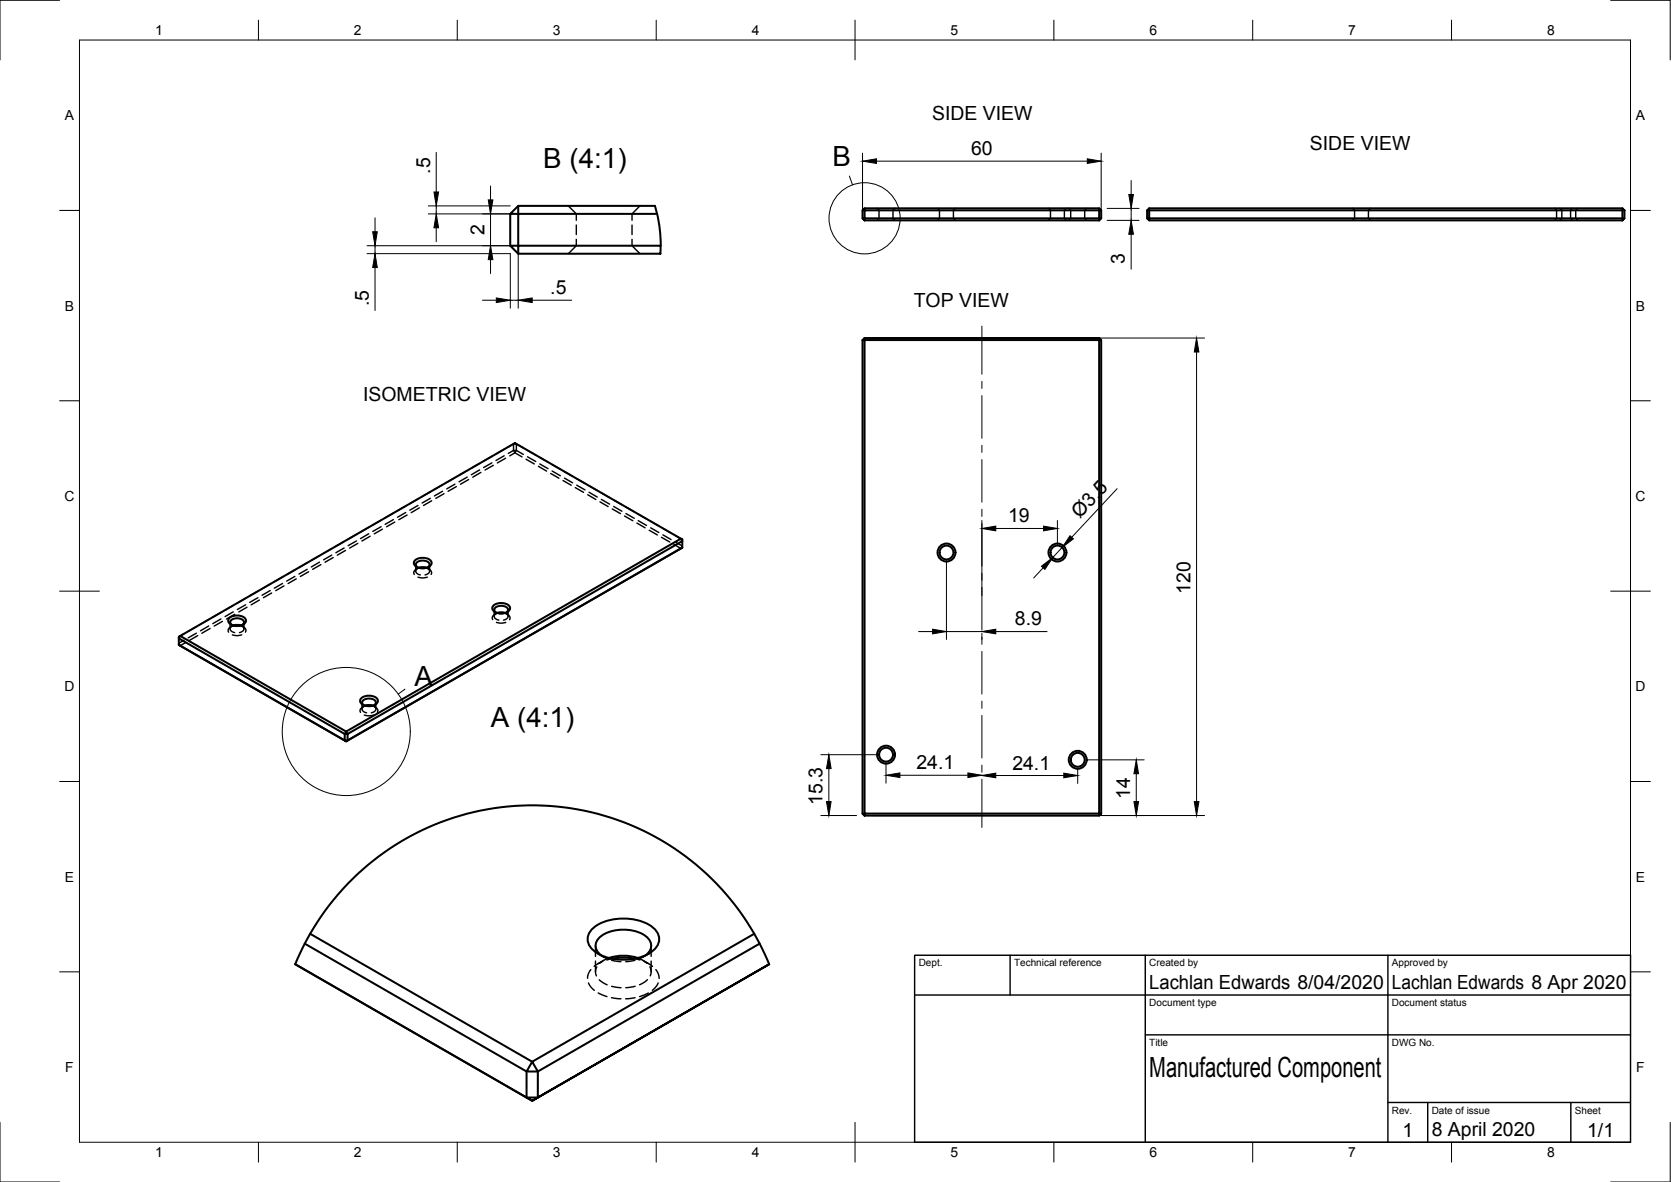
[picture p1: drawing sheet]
<svg xmlns="http://www.w3.org/2000/svg" width="420mm" height="297mm" viewBox="0 0 420 297" stroke-linecap="round" stroke-linejoin="round" font-family="sans-serif">
<!-- layer: Visible -->
<g fill="none" stroke="#000" stroke-width=".51">
<path d="M128.3 53.7v8.1M130.3 51.7l-2 2h2v-2h34.4l.5 2h-34.9v8.1h-2l2 2M165.2 53.7l.7 3.6 .2 4.4M216.9 54.9h.5v.5zM216.9 52.9l.5-.5v.5zM216.9 52.9v2M217.4 52.9h59v2h-59zM217.4 55.4h59M217.4 52.4h59M276.4 54.9h.5l-.5 .5zM276.4 52.4l.5 .5h-.5zM276.9 52.9v2"/>
<path d="M288.4 52.9l.5-.5v.5zM288.4 52.9v2M288.9 52.9h119v2h-119.5l.5 .5zM288.9 55.4h119M288.9 52.4h119M407.9 54.9h.6l-.6 .5zM407.9 52.4l.6 .5h-.6zM408.5 52.9v2M130.3 61.8h35.8v2h-35.8zM216.9 85.5h.5v-.6l-.5 .6v119M217.4 85.5h59v119h-59zM217.4 84.9h59"/>
<path d="M276.4 84.9l.5 .6h-.5zM276.9 85.5v119M171.2 135.4l.4 .2v.4zM171.6 137.6l-84.6 48.7-42-24.2M171.6 137.6l-84.2 48.5v-1.6M171.6 137.6v-1.6l-84.2 48.5M45.3 159.8l84.2-48.5 41.7 24.1-84.2 48.4zM57.7 155.3a3.1 3.1 0 0 1 4.1 .3 1.41 1.41 0 0 1-1.6 1.6l-.6 .1a1.99 1.99 0 0 1-2.2-1.3zM58.2 157a.86 .86 0 0 1-.2-1 .86 .86 0 0 1 .9-.5l1-.1a1.12 1.12 0 0 1 1.4 1.3l-.3 .3M58.7 157.2l1.1-.2 .7 .2M58.9 157.2h1.4M104.3 140.8a3.1 3.1 0 0 1 4.2 .3 1.41 1.41 0 0 1-1.6 1.6l-.6 .1a1.99 1.99 0 0 1-2.3-1.3z"/>
<path d="M104.9 142.5a.86 .86 0 0 1-.3-1 .86 .86 0 0 1 .9-.5l1-.1a1.12 1.12 0 0 1 1.4 1.3l-.2 .3M105.4 142.7l1.1-.2 .7 .2M105.6 142.7h1.4M124.1 152.2a3.1 3.1 0 0 1 4.1 .3 1.41 1.41 0 0 1-1.6 1.6h-.6a1.99 1.99 0 0 1-2.2-1.3zM124.6 153.8a.86 .86 0 0 1-.2-1 .86 .86 0 0 1 .9-.5l1-.1a1.12 1.12 0 0 1 1.4 1.4l-.3 .2M125.1 154l1.1-.1 .7 .1M125.3 154.1h1.4M45 160v.4l41.7 24.1v1.6l-41.7-24v-1.7l.3-.6zM90.8 175.5a3.1 3.1 0 0 1 4.2 .3 1.41 1.41 0 0 1-1.6 1.6h-.6a1.99 1.99 0 0 1-2.3-1.3zM91.4 177.2a.86 .86 0 0 1-.3-1.1 .86 .86 0 0 1 .9-.5h1a1.12 1.12 0 0 1 1.4 1.3l-.2 .3M91.9 177.3l1.1-.1 .7 .1M92.1 177.3h1.4"/>
<path d="M86.7 186.1h.7l-.4 .2zM87 183.8l.4 .7h-.7zM217.4 205v-.5h-.5l.5 .5h59M276.4 204.5h.5l-.5 .5zM76.6 237.1l55.8 32.2v6.5l-58.2-33.5M78 234.7a64.4 64.4 0 0 1 60.1-32.2 64.4 64.4 0 0 1 55.3 39.8M78 234.7l-2 3.7-1.8 3.9M78 234.7l55.8 32.1-1.4 2.5h2.8l-1.4-2.5 55.9-32.1M148.8 233.6a12.6 12.6 0 0 1 11.3-2.4 7.6 7.6 0 0 1 5.5 3.7 3.9 3.9 0 0 1-2.5 4.8 13.8 13.8 0 0 1-13.6-.6 3.5 3.5 0 0 1-.7-5.5zM191 237.1l-55.8 32.2v6.5h-2.8l1.4 .8-59.6-34.3M151.2 240.1a2.81 2.81 0 0 1 0-4.9 10.3 10.3 0 0 1 11.7 .5 2.71 2.71 0 0 1-.6 4.4M153.1 240.8a11.5 11.5 0 0 1 7.3 0"/>
<path d="M153.8 240.9a15.4 15.4 0 0 1 5.9 0M133.8 276.6l59.6-34.3z"/>
<circle cx="238" cy="138.8" r="2.25"/>
<circle cx="238" cy="138.8" r="1.75"/>
<circle cx="265.9" cy="138.8" r="2.25"/>
<circle cx="265.9" cy="138.8" r="1.75"/>
<circle cx="222.8" cy="189.6" r="2.25"/>
<circle cx="222.8" cy="189.6" r="1.75"/>
<circle cx="271" cy="190.9" r="2.25"/>
<circle cx="271" cy="190.9" r="1.75"/>
</g>
<!-- layer: Hidden -->
<g fill="none" stroke="#000" stroke-width=".36">
<path d="M142.9 51.7l2 2v1.7M144.9 56.6v2.3M158.9 56.6v2.3M160.9 51.7l-2 2v1.7M220.5 52.4l.5 .5v2l-.5 .5M225 52.4l-.5 .5v2l.5 .5M235.7 52.4l.5 .5v2l-.5 .5M240.2 52.4l-.5 .5v2l.5 .5M263.6 52.4l.5 .5v2l-.5 .5M268.1 52.4l-.5 .5v2l.5 .5M268.7 52.4l.5 .5v2l-.5 .5M273.2 52.4l-.5 .5v2l.5 .5"/>
<path d="M340.1 52.4l.5 .5v2l-.5 .5M344.6 52.4l-.5 .5v2l.5 .5M390.9 52.4l.5 .5v2l-.5 .5M392.2 52.4l.5 .5v2l-.5 .5M395.4 52.4l-.5 .5v2l.5 .5M396.7 52.4l-.5 .5v2l.5 .5M144.9 60.1v1.7l-2 2M158.9 60.1v1.7l2 2M117.5 119.9l-2.1 1.2M117.5 118.2l-2.1 1.3M120.6 118.1l-2.1 1.2M120.6 116.5l-2.1 1.2"/>
<path d="M120.9 118.7l-2 1.2M123.7 116.3l-2.1 1.2M123.7 114.7l-2.1 1.2M124 116.9l-2 1.2M126.8 114.5l-2.1 1.2M126.8 112.9l-2.1 1.2M127.1 115.2l-2 1.1M127.8 112.3l1.3-.7v1.6M128.2 114.6l1.3-.8 1.8 1M129.1 113.2h.7l-.3 .6zM129.1 111.6l.4-.3 .3 .3zM129.1 113.2l-1.3 .7"/>
<path d="M131.6 112.6l-1.8-1v1.6l1.8 1M132.3 115.4l2 1.2M132.6 113.2l2.1 1.1M132.6 114.8l2.1 1.2M135.4 117.2l2 1.2M135.7 114.9l2.1 1.2M135.7 116.6l2.1 1.2M138.5 119l2 1.2M138.8 116.7l2.1 1.2M138.8 118.4l2.1 1.2M141.9 118.5l2.1 1.2M80.3 139.6l-2 1.2"/>
<path d="M83.4 139.5l-2 1.2M83.4 137.9l-2 1.2M86.5 137.7l-2 1.2M86.5 136.1l-2 1.2M86.9 138.3l-2.1 1.2M89.6 135.9l-2.1 1.2M89.6 134.3l-2.1 1.2M90 136.6l-2.1 1.1M92.7 134.1l-2 1.2M92.7 132.5l-2 1.2M93.1 134.8l-2.1 1.2M95.8 132.4l-2.1 1.1"/>
<path d="M95.8 130.7l-2.1 1.2M96.2 133l-2.1 1.2M98.9 130.6l-2.1 1.2M98.9 129l-2.1 1.1M99.3 131.2l-2.1 1.2M102 128.8l-2.1 1.2M102 127.2l-2.1 1.2M102.4 129.4l-2.1 1.2M105.1 127l-2.1 1.2M105.1 125.4l-2.1 1.2M105.5 127.6l-2.1 1.2M108.2 125.2l-2.1 1.2"/>
<path d="M108.2 123.6l-2.1 1.2M108.5 125.8l-2 1.2M111.3 123.5l-2.1 1.1M111.3 121.8l-2.1 1.2M111.7 124.1l-2.1 1.2M114.4 121.7l-2.1 1.2M114.4 120l-2.1 1.2M114.7 122.3l-2 1.2M117.8 120.5l-2 1.2M141.6 120.8l2 1.1M141.9 120.1l2.1 1.2M144.7 122.5l2 1.2"/>
<path d="M145 120.3l2.1 1.2M145 121.9l2.1 1.2M147.8 124.3l2 1.2M148.1 122.1l2.1 1.2M148.1 123.7l2.1 1.2M150.9 126.1l2 1.2M151.2 123.9l2.1 1.2M151.2 125.5l2.1 1.2M153.9 127.9l2.1 1.2M154.3 125.7l2.1 1.1M154.3 127.3l2.1 1.2M157 129.7l2.1 1.2"/>
<path d="M157.4 127.4l2.1 1.2M157.4 129.1l2.1 1.1M160.1 131.5l2.1 1.1M160.5 129.2l2.1 1.2M160.5 130.8l2.1 1.2M163.2 133.3l2.1 1.1M163.6 131l2.1 1.2M163.6 132.6l2.1 1.2M166.3 135l2.1 1.2M166.7 132.8l2 1.2M166.7 134.4l2 1.2M169.8 136.2l1.8 1-.4 .6-1.8-1"/>
<path d="M169.8 134.6l1.8 1M46.3 159.3l-1.3 .7M49.4 159.1l-2.1 1.2M49.4 157.5l-2.1 1.2M49.7 159.7l-2 1.2M52.5 157.3l-2.1 1.2M52.5 155.7l-2.1 1.2M52.8 157.9l-2 1.2M55.6 155.5l-2.1 1.2M55.6 153.9l-2.1 1.2M55.9 156.2l-2.1 1.1M57.8 156.4v1.6"/>
<path d="M58 156.9l.4 .2M58.2 157a2.63 2.63 0 0 0 2.8 0M58.4 157.3l-.4 .2M58.4 159.5l1 .2 1.4-.2M58.7 153.8l-2.1 1.1M58.7 152.1l-2.1 1.2M58.7 157.2a.88 .88 0 0 0-.9 .9 .88 .88 0 0 0 1 .8l.2 .1M58.9 157.2a1.3 1.3 0 0 0-1.4 1.7M59 154.4l-2 1.2M60.3 157.2a1.28 1.28 0 0 1 1.4 1.7M60.5 157.2a.88 .88 0 0 1 .8 .9 .88 .88 0 0 1-.9 .8l-.2 .1M60.8 157.3l.4 .2"/>
<path d="M61.2 156.9l-.4 .2M61.3 156.4v1.6M61.8 152l-2.1 1.2M61.8 150.3l-2.1 1.2M62.1 152.6l-2.1 1.2M64.9 150.2l-2.1 1.2M64.9 148.6l-2.1 1.1M65.2 150.8l-2.1 1.2M67.9 148.4l-2 1.2M67.9 146.8l-2 1.2M68.3 149l-2.1 1.2M71 146.6l-2 1.2"/>
<path d="M71 145l-2 1.2M71.4 147.2l-2.1 1.2M74.1 144.9l-2 1.1M74.1 143.2l-2 1.2M74.5 145.5l-2.1 1.1M77.2 143.1l-2 1.2M77.2 141.4l-2 1.2M77.6 143.7l-2.1 1.2M80.3 141.3l-2 1.2M80.7 141.9l-2.1 1.2M83.8 140.1l-2.1 1.2M104.5 141.9v1.6"/>
<path d="M104.7 142.4l.3 .2M104.9 142.5a2.63 2.63 0 0 0 2.8 0M105 142.8l-.3 .2M105.1 145l1 .2 1.3-.2M105.4 142.7a.88 .88 0 0 0-.9 .9 .88 .88 0 0 0 1 .8l.2 .1M105.6 142.7a1.28 1.28 0 0 0-1.4 1.7M107 142.7a1.28 1.28 0 0 1 1.4 1.7M107.2 142.7a.88 .88 0 0 1 .8 .9 .88 .88 0 0 1-.9 .8l-.2 .1M107.5 142.8l.4 .2M107.9 142.4l-.4 .2M108 141.9v1.6M124.2 153.3v1.6"/>
<path d="M124.4 153.8l.4 .2M124.6 153.9a2.63 2.63 0 0 0 2.8 0M124.8 154.2l-.4 .2M124.8 156.4l1 .2 1.4-.2M125.1 154a.88 .88 0 0 0-.8 1 .88 .88 0 0 0 .9 .8h.2M125.3 154.1a1.27 1.27 0 0 0-1.4 1.6M126.7 154.1a1.28 1.28 0 0 1 1.4 1.6M126.9 154a.88 .88 0 0 1 .9 1 .88 .88 0 0 1-1 .8h-.2M127.3 154.2l.3 .2M127.6 153.8l-.3 .2M127.8 153.3v1.6M46.3 160.9l-1.3 .8 .3 .6 1.3-.8"/>
<path d="M91 176.6v1.6M91.2 177l.3 .3M91.4 177.2a2.63 2.63 0 0 0 2.8 0M91.5 177.5l-.3 .2M91.6 179.7l.9 .2 1.4-.2M91.9 177.3a.88 .88 0 0 0-.9 1 .88 .88 0 0 0 1 .8h.2M92 177.4a1.31 1.31 0 0 0-1.4 1.6M93.5 177.4a1.3 1.3 0 0 1 1.4 1.6M93.7 177.3a.88 .88 0 0 1 .8 1 .88 .88 0 0 1-.9 .8h-.2M94 177.5l.4 .2M94.4 177l-.4 .3M94.5 176.6v1.6"/>
<path d="M149.7 237.7v2.6M150.3 239.7l1.5 .8M163.1 239.7l-1.4 .8M163.7 237.7v2.6M148 247l.4 .8 1 1.1M148.6 243.7l-.7 1.1-.2 1.1M149.7 241.5v2.7M150.1 243l-.4 1 .3 1.2M150.4 249.5l2.2 1M150.7 246.2l2 1.3M151.1 240.1l1.6 .8M151.4 241.6l-2 1.2"/>
<path d="M151.8 241.4l-1.5 .8M153.1 240.8l-1.2 .5-1.1 .7M153.8 250.7l2.3 .3M153.8 241.3l2.3 .4M153.8 247.9l2.3 .3M153.8 240.9l-1.2 .3M159.6 240.9l1.3 .3M159.7 250.7l-2.4 .3M159.7 247.8l-2.4 .4M159.7 241.3l-2.4 .4M160.4 240.8l1.2 .5 1 .7M161.7 241.4l1.4 .8"/>
<path d="M162 241.6l2.1 1.3M162.3 240.1l-1.5 .8M162.8 246.2l-2 1.3M163 249.5l-2.2 1M163.4 243l.3 1-.2 1.2M163.7 241.5v2.7M164.9 243.7l.7 1.1 .1 1.1M165.5 247l-.4 .8-1.1 1.1"/>
</g>
<!-- layer: Border -->
<g fill="none" stroke="#000" stroke-width=".25">
<path d="M15 .1h-15v15M20 10.1h390v276.9h-390zM65 5.1v5M115 5.1v5M165 5.1v5M215 5.1v10M265 5.1v5M315 5.1v5M365 5.1v5M405 .1h15v15M15 52.9h5M410 52.9h5"/>
<path d="M15 100.7h5M410 100.7h5M15 148.6h10M405 148.6h10M15 196.4h5M410 196.4h5M15 244.2h5M410 244.2h5M0 282.1v14.9h15M65 287v5M115 287v5M165 287v5"/>
<path d="M215 282.1v9.9M265 287v5M315 287v5M365 287v5M420 282.1v14.9h-15"/>
</g>
<!-- layer: TitleBlock -->
<path d="M230 240.1h180v46.9h-180zM230 250h180M254 240.1v9.9M288 240.1v46.9M349 240.1v46.9M288 260.1h122M349 277.1h61M359 277.1v9.9M395 277.1v9.9" fill="none" stroke="#000" stroke-width=".36"/>
<!-- layer: Annotations -->
<g fill="none" stroke="#000" stroke-width=".25">
<path d="M213.6 44.2l.8 2.2M101.8 173.2l-1.7 1.2"/>
<circle cx="217.4" cy="54.9" r="8.9"/>
<circle cx="87.1" cy="183.8" r="16.1"/>
</g>
<!-- layer: Dimensions -->
<g fill="none" stroke="#000" stroke-width=".25">
<path d="M109.7 38.3v9.9M216.9 38.5v14.4M276.9 38.5v14.4M94.3 54.7v3.5M107.7 51.7h20.6M107.7 53.7h20.6M109.7 51.7v2M109.7 57.2v3.5M123.3 46.7v3.5M123.3 53.7v8.1M220.4 40.5h53M278.4 52.4h8"/>
<path d="M278.4 55.4h8M284.4 45.4v3.5M284.4 52.4v3M284.4 58.9v8.8M92.3 63.7h36v13.8M92.3 61.8h36M94.3 61.8v1.9M94.3 67.2v10.8M121.3 75.4h3.5M123.3 65.2v3.5M128.3 75.4h2M130.3 63.7v13.8"/>
<path d="M133.8 75.4h9.9M219.4 84.9h83.5M300.9 88.5v113M246.9 130.8v18.9M250.4 132.8h12M265.9 130.8v6M267.1 137.6l-2.4 2.5M280.9 122.8l-11.4 12.2M231 158.7h3.5M238 140.9v19.8M238 158.7h8.9M246.9 159.1v1.6"/>
<path d="M250.4 158.7h12.9M262.3 142.7l-2.4 2.6M206.4 189.7h14.4M208.4 193.2v8.3M222.8 191.7v5.1M226.3 194.8h17.1M250.4 194.9h17.1M271 193v3.9M273 191h14.7M285.7 194.4v7.1M206.4 204.9h9M219.4 204.9h83.5"/>
</g>
<g fill="#000" stroke="#000" stroke-width=".25">
<path d="M216.9 40.5l3.5-.6v1.2zM273.4 39.9l3.5 .6-3.5 .6zM93.7 58.2h1.2l-.6 3.6zM109.7 53.7l.6 3.5h-1.2zM109.1 48.2h1.2l-.6 3.5zM122.8 50.2h1.1l-.6 3.5zM283.8 48.9h1.2l-.6 3.5zM284.4 55.4l.6 3.5h-1.2zM94.3 63.7l.6 3.5h-1.2zM123.3 61.8l.6 3.4h-1.1zM124.8 74.9l3.5 .5-3.5 .6zM130.3 75.4l3.5-.5v1.1z"/>
<path d="M300.9 84.9l.6 3.6h-1.2zM246.9 132.8l3.5-.6v1.2zM262.4 132.2l3.5 .6-3.5 .6zM269 134.6l.9 .8-2.8 2.2zM234.5 158.1l3.5 .6-3.5 .6zM246.9 158.7l3.5-.6v1.2zM261.9 142.3l2.8-2.2-2 3zM208.4 189.7l.6 3.5h-1.2zM222.8 194.8l3.5-.6v1.2zM243.4 194.2l3.5 .6-3.5 .6zM246.9 194.9l3.5-.6v1.2zM267.5 194.3l3.5 .6-3.5 .6z"/>
<path d="M285.7 191l.6 3.4h-1.2zM207.8 201.5h1.2l-.6 3.4zM285.1 201.5h1.2l-.6 3.4zM300.3 201.5h1.2l-.6 3.4z"/>
</g>
<!-- layer: Center Lines -->
<g fill="none" stroke="#000" stroke-width=".25">
<path d="M246.9 82v12.1M246.9 95.8v1.8M246.9 99.4v10.7M246.9 111.9v1.8M246.9 115.5v10.7M246.9 128v1.8M246.9 131.6v10.7M246.9 144.1v1.7M246.9 147.6v10.8M246.9 160.1v1.8M246.9 163.7v10.7M246.9 176.2v1.8"/>
<path d="M246.9 179.8v10.7M246.9 192.3v1.8M246.9 195.8v12.1"/>
</g>
<g font-size="7">
<text x="209.4" y="41.7">B</text>
<text x="136.6" y="42.1">B (4:1)</text>
<text x="104.2" y="172.3">A</text>
<text x="123.4" y="182.7">A (4:1)</text>
<text x="289" y="270.6">Manufactured Component</text>
</g>
<g font-size="4.9">
<text x="234.4" y="30.1">SIDE VIEW</text>
<text x="244.2" y="38.9">60</text>
<text x="329.4" y="37.6">SIDE VIEW</text>
<text x="108.1" y="43.7" transform="rotate(-90 108.1 43.7)">.5</text>
<text x="121.8" y="59" transform="rotate(-90 121.8 59)">2</text>
<text x="282.9" y="66.4" transform="rotate(-90 282.9 66.4)">3</text>
<text x="92.7" y="77" transform="rotate(-90 92.7 77)">.5</text>
<text x="138.4" y="73.9">.5</text>
<text x="229.7" y="77.1">TOP VIEW</text>
<text x="91.3" y="100.7">ISOMETRIC VIEW</text>
<text x="253.5" y="131.2">19</text>
<text x="271.5" y="130.4" transform="rotate(-47 271.5 130.4)">Ø3.5</text>
<text x="299.3" y="149.2" transform="rotate(-90 299.3 149.2)">120</text>
<text x="255.2" y="157.1">8.9</text>
<text x="230.4" y="193.3">24.1</text>
<text x="254.6" y="193.4">24.1</text>
<text x="206.8" y="202.2" transform="rotate(-90 206.8 202.2)">15.3</text>
<text x="284.2" y="200.8" transform="rotate(-90 284.2 200.8)">14</text>
<text x="289" y="248.5">Lachlan Edwards 8/04/2020</text>
<text x="350" y="248.5">Lachlan Edwards 8 Apr 2020</text>
<text x="352.6" y="285.7">1</text>
<text x="360" y="285.5">8 April 2020</text>
<text x="399.1" y="285.7">1/1</text>
</g>
<g font-size="3.5">
<text x="39" y="8.8">1</text>
<text x="89" y="8.8">2</text>
<text x="139" y="8.8">3</text>
<text x="189" y="8.8">4</text>
<text x="239" y="8.8">5</text>
<text x="289" y="8.8">6</text>
<text x="339" y="8.8">7</text>
<text x="389" y="8.8">8</text>
<text x="16.3" y="30.2">A</text>
<text x="411.3" y="30.2">A</text>
<text x="16.3" y="78">B</text>
<text x="411.3" y="78">B</text>
<text x="16.2" y="125.9">C</text>
<text x="411.2" y="125.9">C</text>
<text x="16.2" y="173.7">D</text>
<text x="411.2" y="173.7">D</text>
<text x="16.3" y="221.6">E</text>
<text x="411.3" y="221.6">E</text>
<text x="16.4" y="269.4">F</text>
<text x="411.4" y="269.4">F</text>
<text x="39" y="290.8">1</text>
<text x="89" y="290.8">2</text>
<text x="139" y="290.8">3</text>
<text x="189" y="290.8">4</text>
<text x="239" y="290.8">5</text>
<text x="289" y="290.8">6</text>
<text x="339" y="290.8">7</text>
<text x="389" y="290.8">8</text>
</g>
<g font-size="2.5">
<text x="231" y="242.9">Dept.</text>
<text x="255" y="242.9">Technical reference</text>
<text x="289" y="242.9">Created by</text>
<text x="350" y="242.9">Approved by</text>
<text x="289" y="252.8">Document type</text>
<text x="350" y="252.8">Document status</text>
<text x="289" y="262.9">Title</text>
<text x="350" y="262.9">DWG No.</text>
<text x="350" y="279.9">Rev.</text>
<text x="360" y="279.9">Date of issue</text>
<text x="396" y="279.9">Sheet</text>
</g>
</svg>
